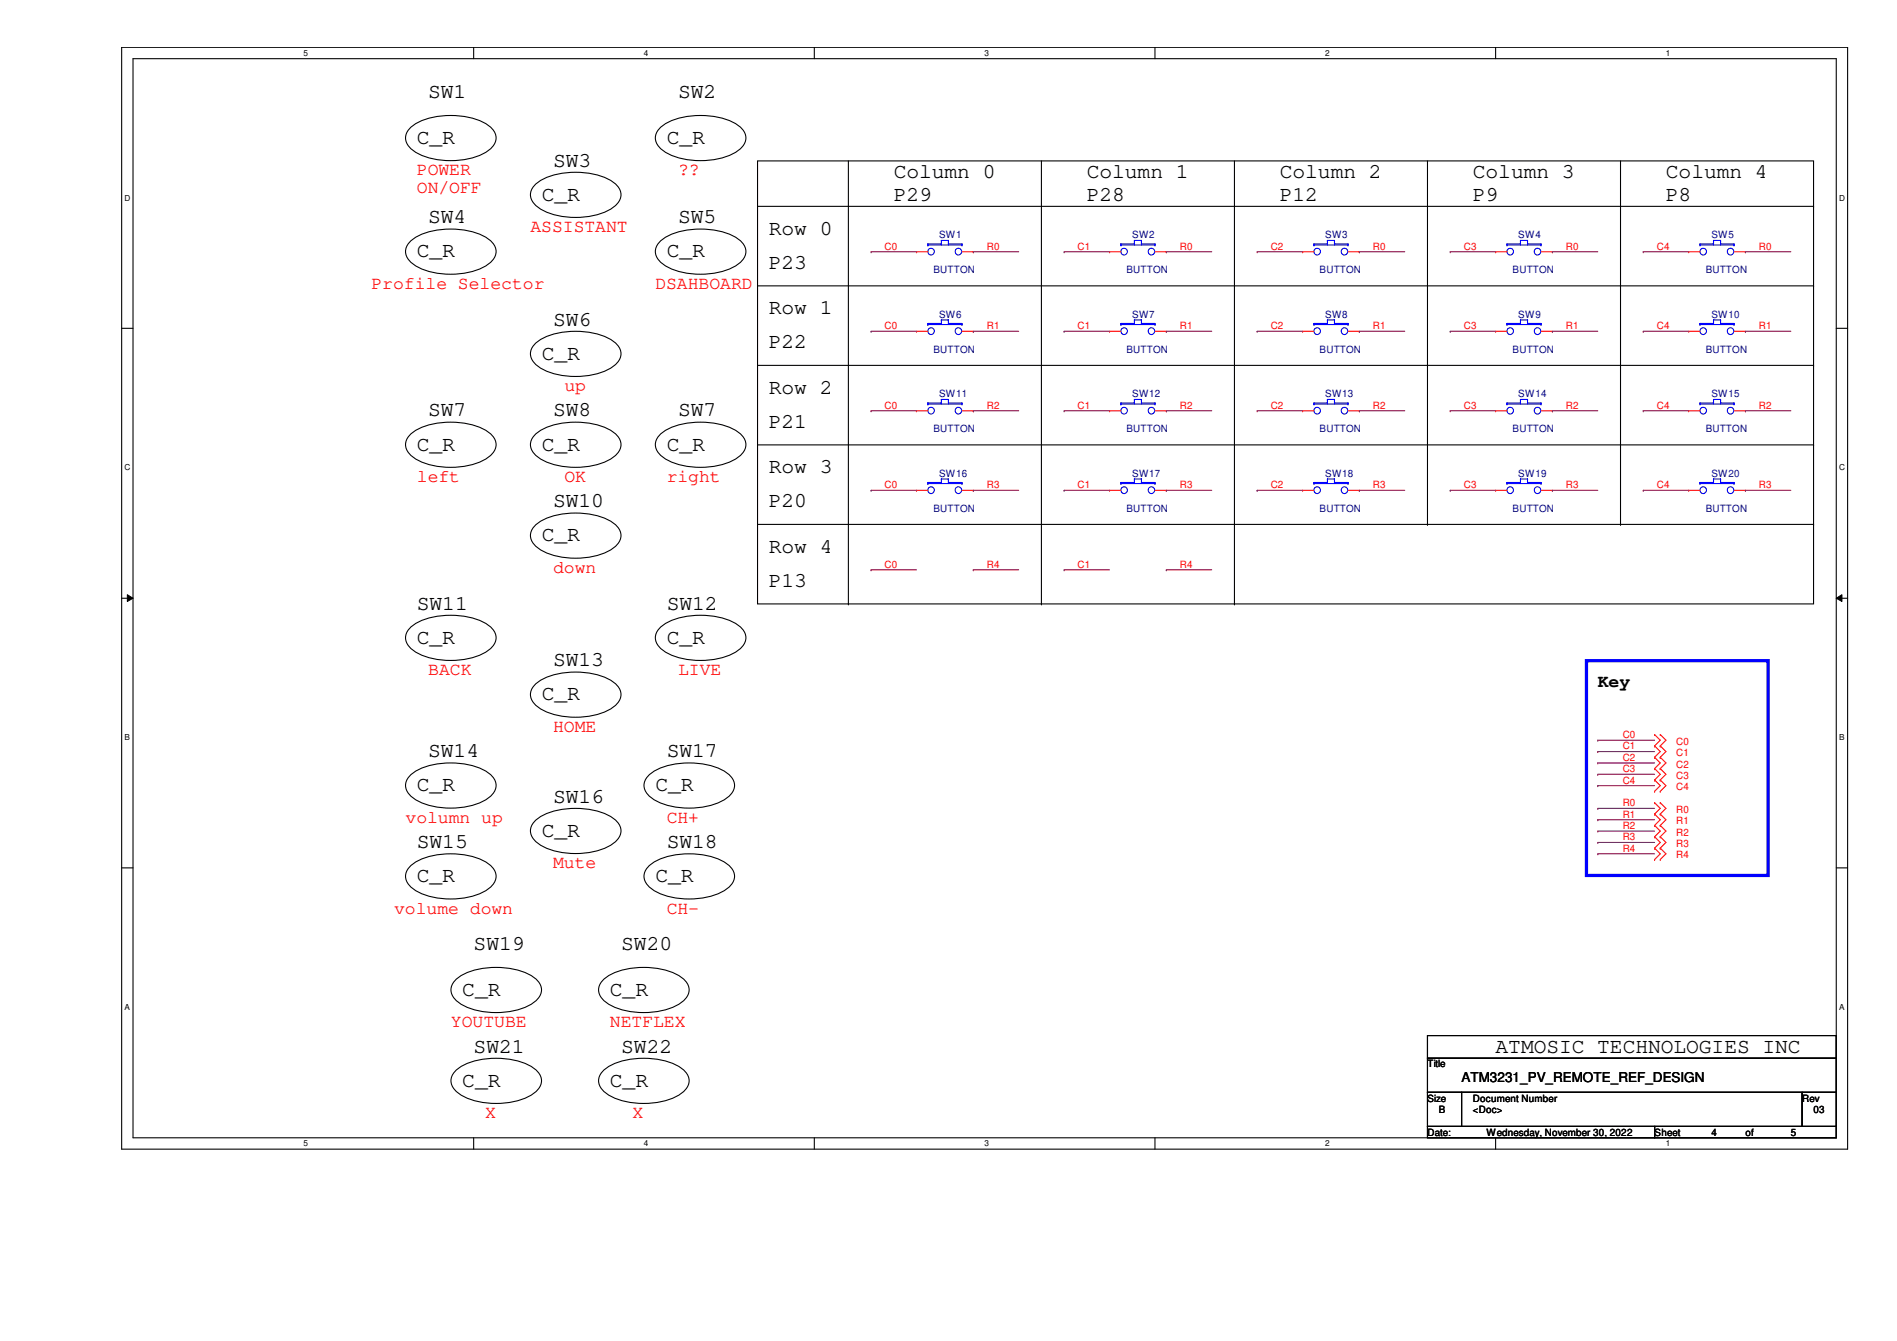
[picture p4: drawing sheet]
<svg xmlns="http://www.w3.org/2000/svg" width="297mm" height="210mm" viewBox="0 0 297 210" stroke-linecap="round" stroke-linejoin="round" font-family="sans-serif">
<path d="M19.1 7.4h270.2v172.5h-270.2zM20.8 9.2h266.7v168.9h-266.7z" fill="none" stroke="#000" stroke-width=".17"/>
<g fill="#fff">
<path d="M47.5 7.6h.7v1.4h-.7z"/>
<path d="M47.5 178.3h.7v1.4h-.7z"/>
</g>
<path d="M74.2 7.4v1.8M74.2 178.1v1.8" fill="none" stroke="#000" stroke-width=".17"/>
<g fill="#fff">
<path d="M100.8 7.6h.7v1.4h-.7z"/>
<path d="M100.8 178.3h.7v1.4h-.7z"/>
</g>
<path d="M127.5 7.4v1.8M127.5 178.1v1.8" fill="none" stroke="#000" stroke-width=".17"/>
<g fill="#fff">
<path d="M154.2 7.6h.7v1.4h-.7z"/>
<path d="M154.2 178.3h.7v1.4h-.7z"/>
</g>
<path d="M180.8 7.4v1.8M180.8 178.1v1.8" fill="none" stroke="#000" stroke-width=".17"/>
<g fill="#fff">
<path d="M207.5 7.6h.7v1.4h-.7z"/>
<path d="M207.5 178.3h.7v1.4h-.7z"/>
</g>
<path d="M234.2 7.4v1.8M234.2 178.1v1.8" fill="none" stroke="#000" stroke-width=".17"/>
<g fill="#fff">
<path d="M260.9 7.6h.6v1.4h-.6z"/>
<path d="M260.9 178.3h.6v1.4h-.6z"/>
<path d="M19.5 30.3h.9v1.4h-.9z"/>
<path d="M288 30.3h.9v1.4h-.9z"/>
<path d="M19.5 72.5h.9v1.4h-.9z"/>
<path d="M288 72.5h.9v1.4h-.9z"/>
</g>
<path d="M19.1 51.4h1.7M287.5 51.4h1.8" fill="none" stroke="#000" stroke-width=".17"/>
<g fill="#fff">
<path d="M19.5 114.7h.8v1.4h-.8z"/>
<path d="M288 114.7h.8v1.4h-.8z"/>
</g>
<path d="M19.1 93.6h1.7M287.5 93.6h1.8" fill="none" stroke="#000" stroke-width=".17"/>
<path d="M19.9 93.1l.9 .5-.9 .5zM287.5 93.6l.9-.5v1z" fill="#000"/>
<path d="M19.9 93.1l.9 .5-.9 .5zM287.5 93.6l.9-.5v1z" fill="none" stroke="#000" stroke-width=".16"/>
<g fill="#fff">
<path d="M19.5 156.9h.8v1.4h-.8z"/>
<path d="M288 156.9h.8v1.4h-.8z"/>
</g>
<g fill="none" stroke="#000" stroke-width=".17">
<path d="M64.3 20a10.2 10.2 0 0 1 7.4-1.9 8.7 8.7 0 0 1 5.2 1.9 2.06 2.06 0 0 1 0 3.2 10.3 10.3 0 0 1-7.5 1.9 8.6 8.6 0 0 1-5.1-1.9 2.07 2.07 0 0 1 0-3.2zM103.4 20a10.2 10.2 0 0 1 7.4-1.9 8.7 8.7 0 0 1 5.2 1.9 2.06 2.06 0 0 1 0 3.2 10.3 10.3 0 0 1-7.5 1.9 8.6 8.6 0 0 1-5.1-1.9 2.07 2.07 0 0 1 0-3.2zM64.3 37.8a10.2 10.2 0 0 1 7.4-1.9 8.7 8.7 0 0 1 5.2 1.9 2.06 2.06 0 0 1 0 3.2 10.3 10.3 0 0 1-7.5 1.9 8.6 8.6 0 0 1-5.1-1.9 2.07 2.07 0 0 1 0-3.2zM83.8 28.9a10.2 10.2 0 0 1 7.5-1.9 8.7 8.7 0 0 1 5.1 1.9 2.06 2.06 0 0 1 0 3.2 10.3 10.3 0 0 1-7.4 1.9 8.6 8.6 0 0 1-5.2-1.9 2.07 2.07 0 0 1 0-3.2zM103.4 37.8a10.2 10.2 0 0 1 7.4-1.9 8.7 8.7 0 0 1 5.2 1.9 2.06 2.06 0 0 1 0 3.2 10.3 10.3 0 0 1-7.5 1.9 8.6 8.6 0 0 1-5.1-1.9 2.07 2.07 0 0 1 0-3.2zM118.6 25.2h165.4v69.3h-165.4zM118.6 32.3h165.4M132.8 25.2v69.3M163.1 25.2v69.3M193.3 25.2v69.3M223.5 25.2v56.9M253.7 25.2v56.9"/>
<path d="M284 32.3h.1M83.8 53.8a10.2 10.2 0 0 1 7.5-1.9 8.7 8.7 0 0 1 5.1 1.9 2.06 2.06 0 0 1 0 3.2 10.3 10.3 0 0 1-7.4 1.9 8.6 8.6 0 0 1-5.2-1.9 2.07 2.07 0 0 1 0-3.2zM118.6 44.7h165.4M118.6 57.2h165.4M284 44.7h.1M284 57.2h.1M64.3 68a10.2 10.2 0 0 1 7.4-1.9 8.7 8.7 0 0 1 5.2 1.9 2.06 2.06 0 0 1 0 3.2 10.3 10.3 0 0 1-7.5 1.9 8.6 8.6 0 0 1-5.1-1.9 2.07 2.07 0 0 1 0-3.2zM83.8 68a10.2 10.2 0 0 1 7.5-1.9 8.7 8.7 0 0 1 5.1 1.9 2.06 2.06 0 0 1 0 3.2 10.3 10.3 0 0 1-7.4 1.9 8.6 8.6 0 0 1-5.2-1.9 2.07 2.07 0 0 1 0-3.2zM103.4 68a10.2 10.2 0 0 1 7.4-1.9 8.7 8.7 0 0 1 5.2 1.9 2.06 2.06 0 0 1 0 3.2 10.3 10.3 0 0 1-7.5 1.9 8.6 8.6 0 0 1-5.1-1.9 2.07 2.07 0 0 1 0-3.2zM118.6 69.6h165.4M284 69.6h.1M64.3 98.2a10.2 10.2 0 0 1 7.4-1.8 8.7 8.7 0 0 1 5.2 1.8 2.06 2.06 0 0 1 0 3.2 10.3 10.3 0 0 1-7.5 1.9 8.6 8.6 0 0 1-5.1-1.9 2.07 2.07 0 0 1 0-3.2z"/>
<path d="M83.8 82.2a10.2 10.2 0 0 1 7.5-1.8 8.7 8.7 0 0 1 5.1 1.8 2.06 2.06 0 0 1 0 3.2 10.3 10.3 0 0 1-7.4 1.9 8.6 8.6 0 0 1-5.2-1.9 2.07 2.07 0 0 1 0-3.2zM103.4 98.2a10.2 10.2 0 0 1 7.4-1.8 8.7 8.7 0 0 1 5.2 1.8 2.06 2.06 0 0 1 0 3.2 10.3 10.3 0 0 1-7.5 1.9 8.6 8.6 0 0 1-5.1-1.9 2.07 2.07 0 0 1 0-3.2zM118.6 82.1h165.4M132.8 94.5h.1M163.1 94.5h.1M193.3 94.5h.1M223.5 82.1h.1M253.7 82.1h.1M284 82.1h.1M83.8 107.1a10.2 10.2 0 0 1 7.5-1.9 8.7 8.7 0 0 1 5.1 1.9 2.06 2.06 0 0 1 0 3.2 10.3 10.3 0 0 1-7.4 1.9 8.6 8.6 0 0 1-5.2-1.9 2.07 2.07 0 0 1 0-3.2zM19.1 135.8h1.7M64.3 121.3a10.2 10.2 0 0 1 7.4-1.8 8.7 8.7 0 0 1 5.2 1.8 2.06 2.06 0 0 1 0 3.3 10.3 10.3 0 0 1-7.5 1.8 8.6 8.6 0 0 1-5.1-1.8 2.07 2.07 0 0 1 0-3.3z"/>
<path d="M64.3 135.5a10.2 10.2 0 0 1 7.4-1.8 8.7 8.7 0 0 1 5.2 1.8 2.06 2.06 0 0 1 0 3.3 10.3 10.3 0 0 1-7.5 1.9 8.6 8.6 0 0 1-5.1-1.9 2.07 2.07 0 0 1 0-3.3zM83.8 128.4a10.2 10.2 0 0 1 7.5-1.8 8.7 8.7 0 0 1 5.1 1.8 2.06 2.06 0 0 1 0 3.3 10.3 10.3 0 0 1-7.4 1.9 8.6 8.6 0 0 1-5.2-1.9 2.07 2.07 0 0 1 0-3.3zM101.6 121.3a10.2 10.2 0 0 1 7.5-1.8 8.7 8.7 0 0 1 5.1 1.8 2.06 2.06 0 0 1 0 3.3 10.3 10.3 0 0 1-7.4 1.8 8.6 8.6 0 0 1-5.2-1.8 2.07 2.07 0 0 1 0-3.3zM101.6 135.5a10.2 10.2 0 0 1 7.5-1.8 8.7 8.7 0 0 1 5.1 1.8 2.06 2.06 0 0 1 0 3.3 10.3 10.3 0 0 1-7.4 1.9 8.6 8.6 0 0 1-5.2-1.9 2.07 2.07 0 0 1 0-3.3zM287.5 135.8h1.8M71.4 153.3a10.2 10.2 0 0 1 7.4-1.8 8.7 8.7 0 0 1 5.2 1.8 2.06 2.06 0 0 1 0 3.3 10.3 10.3 0 0 1-7.5 1.8 8.6 8.6 0 0 1-5.1-1.8 2.07 2.07 0 0 1 0-3.3zM94.5 153.3a10.2 10.2 0 0 1 7.5-1.8 8.7 8.7 0 0 1 5.1 1.8 2.06 2.06 0 0 1 0 3.3 10.3 10.3 0 0 1-7.5 1.8 8.6 8.6 0 0 1-5.1-1.8 2.07 2.07 0 0 1 0-3.3zM71.4 167.5a10.2 10.2 0 0 1 7.4-1.8 8.7 8.7 0 0 1 5.2 1.8 2.06 2.06 0 0 1 0 3.3 10.3 10.3 0 0 1-7.5 1.9 8.6 8.6 0 0 1-5.1-1.9 2.07 2.07 0 0 1 0-3.3zM94.5 167.5a10.2 10.2 0 0 1 7.5-1.8 8.7 8.7 0 0 1 5.1 1.8 2.06 2.06 0 0 1 0 3.3 10.3 10.3 0 0 1-7.5 1.9 8.6 8.6 0 0 1-5.1-1.9 2.07 2.07 0 0 1 0-3.3zM223.5 162.1h64v3.6h-64zM223.5 165.6h64v5.4h-64zM223.5 171h5.4v5.3h-5.4z"/>
<path d="M223.5 176.3h35.6v1.8h-35.6zM228.9 171h53.3v5.3h-53.3zM259.1 176.3h28.4v1.8h-28.4zM282.2 171h5.3v5.3h-5.3z"/>
</g>
<path d="M248.4 103.4h28.5v33.6h-28.5z" fill="none" stroke="#00f" stroke-width=".51"/>
<g fill="none" stroke="#f00" stroke-width=".17">
<path d="M143.5 39.4h.1M143.5 39.4h1.8M150.6 39.4h1.8M152.4 39.4h.1M173.7 39.4h.1M173.7 39.4h1.8M180.8 39.4h1.8M182.6 39.4h.1M204 39.4h.1M204 39.4h1.7M211.1 39.4h1.8M212.9 39.4h.1"/>
<path d="M234.2 39.4h.1M234.2 39.4h1.8M241.3 39.4h1.8M243.1 39.4h.1M264.4 39.4h.1M264.4 39.4h1.8M271.5 39.4h1.8M273.3 39.4h.1M143.5 51.9h.1M143.5 51.9h1.8M150.6 51.9h1.8M152.4 51.9h.1"/>
<path d="M173.7 51.9h.1M173.7 51.9h1.8M180.8 51.9h1.8M182.6 51.9h.1M204 51.9h.1M204 51.9h1.7M211.1 51.9h1.8M212.9 51.9h.1M234.2 51.9h.1M234.2 51.9h1.8M241.3 51.9h1.8M243.1 51.9h.1"/>
<path d="M264.4 51.9h.1M264.4 51.9h1.8M271.5 51.9h1.8M273.3 51.9h.1M143.5 64.3h.1M143.5 76.7h.1M143.5 64.3h1.8M143.5 76.7h1.8M150.6 64.3h1.8M150.6 76.7h1.8M152.4 64.3h.1M152.4 76.7h.1"/>
<path d="M173.7 76.7h.1M173.7 64.3h.1M173.7 64.3h1.8M173.7 76.7h1.8M180.8 64.3h1.8M180.8 76.7h1.8M182.6 76.7h.1M182.6 64.3h.1M204 64.3h.1M204 76.7h.1M204 64.3h1.7M204 76.7h1.7"/>
<path d="M211.1 64.3h1.8M211.1 76.7h1.8M212.9 64.3h.1M212.9 76.7h.1M234.2 64.3h.1M234.2 76.7h.1M234.2 64.3h1.8M234.2 76.7h1.8M241.3 64.3h1.8M241.3 76.7h1.8M243.1 64.3h.1M243.1 76.7h.1"/>
<path d="M264.4 76.7h.1M264.4 64.3h.1M264.4 64.3h1.8M264.4 76.7h1.8M271.5 64.3h1.8M271.5 76.7h1.8M273.3 76.7h.1M273.3 64.3h.1M259.1 116.8h.1M259.1 118.5h.1M259.1 115h.1M259.1 116.8l.9 .8-.9 .9"/>
<path d="M259.1 118.5l.9 .9-.9 .9M259.1 115l.9 .9-.9 .9M260 116.8h.1M260 118.5h.1M260 115h.1M260 116.8l.9 .8-.9 .9M260 118.5l.9 .9-.9 .9M260 115l.9 .9-.9 .9M259.1 120.3h.1M259.1 122.1h.1M259.1 127.4h.1M259.1 129.2h.1"/>
<path d="M259.1 131h.1M259.1 132.8h.1M259.1 125.6h.1M259.1 123.9h.1M259.1 134.5h.1M259.1 120.3l.9 .9-.9 .9M259.1 127.4l.9 .9-.9 .9M259.1 129.2l.9 .9-.9 .9M259.1 131l.9 .9-.9 .9M259.1 125.6l.9 .9-.9 .9M259.1 122.1l.9 .9-.9 .9M259.1 132.8l.9 .8-.9 .9"/>
<path d="M260 120.3h.1M260 122.1h.1M260 127.4h.1M260 129.2h.1M260 131h.1M260 132.8h.1M260 125.6h.1M260 123.9h.1M260 134.5h.1M260 120.3l.9 .9-.9 .9M260 127.4l.9 .9-.9 .9M260 129.2l.9 .9-.9 .9"/>
<path d="M260 131l.9 .9-.9 .9M260 125.6l.9 .9-.9 .9M260 122.1l.9 .9-.9 .9M260 132.8l.9 .8-.9 .9"/>
</g>
<g fill="none" stroke="#00f" stroke-width=".17">
<path d="M145.3 38.2h.1M145.3 38.4h.1M145.3 38.2v.2M145.3 38.4h5.3M145.3 38.2h2.1M147.4 37.6h.1M147.4 38.2h.1M147.4 37.6v.6M147.4 37.6h1.1M148.5 38.2h.1M148.5 37.6h.1M148.5 37.6v.6"/>
<path d="M148.5 38.2h2.1M150.6 38.4h.1M150.6 38.2h.1M150.6 38.2v.2M175.5 38.2h.1M175.5 38.4h.1M175.5 38.2v.2M175.5 38.4h5.3M175.5 38.2h2.1M177.6 37.6h.1M177.6 38.2h.1M177.6 37.6v.6"/>
<path d="M177.6 37.6h1.1M178.7 38.2h.1M178.7 37.6h.1M178.7 37.6v.6M178.7 38.2h2.1M180.8 38.4h.1M180.8 38.2h.1M180.8 38.2v.2M205.7 38.2h.1M205.7 38.4h.1M205.7 38.2v.2M205.7 38.4h5.4"/>
<path d="M205.7 38.2h2.2M207.9 37.6h.1M207.9 38.2h.1M207.9 37.6v.6M207.9 37.6h1.1M209 38.2h.1M209 37.6h.1M209 37.6v.6M209 38.2h2.1M211.1 38.4h.1M211.1 38.2h.1M211.1 38.2v.2"/>
<path d="M236 38.2h.1M236 38.4h.1M236 38.2v.2M236 38.4h5.3M236 38.2h2.1M238.1 37.6h.1M238.1 38.2h.1M238.1 37.6v.6M238.1 37.6h1.1M239.2 38.2h.1M239.2 37.6h.1M239.2 37.6v.6"/>
<path d="M239.2 38.2h2.1M241.3 38.4h.1M241.3 38.2h.1M241.3 38.2v.2M266.2 38.2h.1M266.2 38.4h.1M266.2 38.4h5.3M266.2 38.2h2.1M266.2 38.2v.2M268.3 37.6h.1M268.3 38.2h.1M268.3 37.6h1.1"/>
<path d="M268.3 37.6v.6M269.4 38.2h.1M269.4 37.6h.1M269.4 38.2h2.1M269.4 37.6v.6M271.5 38.4h.1M271.5 38.2h.1M271.5 38.2v.2M145.3 50.6h.1M145.3 50.8h.1M145.3 50.8h5.3M145.3 50.6h2.1"/>
<path d="M145.3 50.6v.2M147.4 50.1h.1M147.4 50.6h.1M147.4 50.1h1.1M147.4 50.1v.5M148.5 50.6h.1M148.5 50.1h.1M148.5 50.6h2.1M148.5 50.1v.5M150.6 50.8h.1M150.6 50.6h.1M150.6 50.6v.2"/>
<path d="M175.5 50.6h.1M175.5 50.8h.1M175.5 50.6v.2M175.5 50.8h5.3M175.5 50.6h2.1M177.6 50.1h.1M177.6 50.6h.1M177.6 50.1v.5M177.6 50.1h1.1M178.7 50.6h.1M178.7 50.1h.1M178.7 50.1v.5"/>
<path d="M178.7 50.6h2.1M180.8 50.8h.1M180.8 50.6h.1M180.8 50.6v.2M205.7 50.6h.1M205.7 50.8h.1M205.7 50.8h5.4M205.7 50.6h2.2M205.7 50.6v.2M207.9 50.1h.1M207.9 50.6h.1M207.9 50.1h1.1"/>
<path d="M207.9 50.1v.5M209 50.6h.1M209 50.1h.1M209 50.6h2.1M209 50.1v.5M211.1 50.8h.1M211.1 50.6h.1M211.1 50.6v.2M236 50.6h.1M236 50.8h.1M236 50.6v.2M236 50.8h5.3"/>
<path d="M236 50.6h2.1M238.1 50.1h.1M238.1 50.6h.1M238.1 50.1v.5M238.1 50.1h1.1M239.2 50.6h.1M239.2 50.1h.1M239.2 50.1v.5M239.2 50.6h2.1M241.3 50.8h.1M241.3 50.6h.1M241.3 50.6v.2"/>
<path d="M266.2 50.6h.1M266.2 50.8h.1M266.2 50.8h5.3M266.2 50.6h2.1M266.2 50.6v.2M268.3 50.1h.1M268.3 50.6h.1M268.3 50.1h1.1M268.3 50.1v.5M269.4 50.6h.1M269.4 50.1h.1M269.4 50.6h2.1"/>
<path d="M269.4 50.1v.5M271.5 50.8h.1M271.5 50.6h.1M271.5 50.6v.2M145.3 63.1h.1M145.3 63.2h.1M145.3 75.5h.1M145.3 75.7h.1M145.3 63.2h5.3M145.3 63.1h2.1M145.3 75.7h5.3M145.3 75.5h2.1"/>
<path d="M145.3 63.1v.1M145.3 75.5v.2M147.4 62.5h.1M147.4 63.1h.1M147.4 75h.1M147.4 75.5h.1M147.4 62.5h1.1M147.4 75h1.1M147.4 62.5v.6M147.4 75v.5M148.5 63.1h.1M148.5 62.5h.1"/>
<path d="M148.5 75.5h.1M148.5 75h.1M148.5 63.1h2.1M148.5 75.5h2.1M148.5 62.5v.6M148.5 75v.5M150.6 63.2h.1M150.6 63.1h.1M150.6 75.7h.1M150.6 75.5h.1M150.6 63.1v.1M150.6 75.5v.2"/>
<path d="M175.5 75.5h.1M175.5 75.7h.1M175.5 63.1h.1M175.5 63.2h.1M175.5 63.2h5.3M175.5 63.1h2.1M175.5 75.7h5.3M175.5 75.5h2.1M175.5 63.1v.1M175.5 75.5v.2M177.6 75h.1M177.6 75.5h.1"/>
<path d="M177.6 62.5h.1M177.6 63.1h.1M177.6 62.5h1.1M177.6 75h1.1M177.6 62.5v.6M177.6 75v.5M178.7 75.5h.1M178.7 75h.1M178.7 63.1h.1M178.7 62.5h.1M178.7 63.1h2.1M178.7 75.5h2.1"/>
<path d="M178.7 62.5v.6M178.7 75v.5M180.8 75.7h.1M180.8 75.5h.1M180.8 63.2h.1M180.8 63.1h.1M180.8 63.1v.1M180.8 75.5v.2M205.7 63.1h.1M205.7 63.2h.1M205.7 75.5h.1M205.7 75.7h.1"/>
<path d="M205.7 63.2h5.4M205.7 63.1h2.2M205.7 75.7h5.4M205.7 75.5h2.2M205.7 63.1v.1M205.7 75.5v.2M207.9 62.5h.1M207.9 63.1h.1M207.9 75h.1M207.9 75.5h.1M207.9 62.5h1.1M207.9 75h1.1"/>
<path d="M207.9 62.5v.6M207.9 75v.5M209 63.1h.1M209 62.5h.1M209 75.5h.1M209 75h.1M209 63.1h2.1M209 75.5h2.1M209 62.5v.6M209 75v.5M211.1 63.2h.1M211.1 63.1h.1"/>
<path d="M211.1 75.7h.1M211.1 75.5h.1M211.1 63.1v.1M211.1 75.5v.2M236 63.1h.1M236 63.2h.1M236 75.5h.1M236 75.7h.1M236 63.2h5.3M236 63.1h2.1M236 63.1v.1M236 75.5v.2"/>
<path d="M236 75.7h5.3M236 75.5h2.1M238.1 62.5h.1M238.1 63.1h.1M238.1 75h.1M238.1 75.5h.1M238.1 62.5h1.1M238.1 62.5v.6M238.1 75v.5M238.1 75h1.1M239.2 63.1h.1M239.2 62.5h.1"/>
<path d="M239.2 75.5h.1M239.2 75h.1M239.2 63.1h2.1M239.2 62.5v.6M239.2 75v.5M239.2 75.5h2.1M241.3 63.2h.1M241.3 63.1h.1M241.3 75.7h.1M241.3 75.5h.1M241.3 63.1v.1M241.3 75.5v.2"/>
<path d="M266.2 75.5h.1M266.2 75.7h.1M266.2 63.1h.1M266.2 63.2h.1M266.2 63.2h5.3M266.2 63.1h2.1M266.2 75.7h5.3M266.2 75.5h2.1M266.2 63.1v.1M266.2 75.5v.2M268.3 75h.1M268.3 75.5h.1"/>
<path d="M268.3 62.5h.1M268.3 63.1h.1M268.3 62.5h1.1M268.3 75h1.1M268.3 62.5v.6M268.3 75v.5M269.4 75.5h.1M269.4 75h.1M269.4 63.1h.1M269.4 62.5h.1M269.4 63.1h2.1M269.4 75.5h2.1"/>
<path d="M269.4 62.5v.6M269.4 75v.5M271.5 75.7h.1M271.5 75.5h.1M271.5 63.2h.1M271.5 63.1h.1M271.5 63.1v.1M271.5 75.5v.2"/>
<circle cx="145.8" cy="39.4" r=".52"/>
<circle cx="150.1" cy="39.4" r=".52"/>
<circle cx="176" cy="39.4" r=".52"/>
<circle cx="180.3" cy="39.4" r=".52"/>
<circle cx="206.2" cy="39.4" r=".52"/>
<circle cx="210.5" cy="39.4" r=".52"/>
<circle cx="236.5" cy="39.4" r=".52"/>
<circle cx="240.7" cy="39.4" r=".52"/>
<circle cx="266.7" cy="39.4" r=".52"/>
<circle cx="271" cy="39.4" r=".52"/>
<circle cx="145.8" cy="51.8" r=".52"/>
<circle cx="150.1" cy="51.8" r=".52"/>
<circle cx="176" cy="51.8" r=".52"/>
<circle cx="180.3" cy="51.8" r=".52"/>
<circle cx="206.2" cy="51.8" r=".52"/>
<circle cx="210.5" cy="51.8" r=".52"/>
<circle cx="236.5" cy="51.8" r=".52"/>
<circle cx="240.7" cy="51.8" r=".52"/>
<circle cx="266.7" cy="51.8" r=".52"/>
<circle cx="271" cy="51.8" r=".52"/>
<circle cx="145.8" cy="64.3" r=".52"/>
<circle cx="145.8" cy="76.7" r=".52"/>
<circle cx="150.1" cy="64.3" r=".52"/>
<circle cx="150.1" cy="76.7" r=".52"/>
<circle cx="176" cy="64.3" r=".52"/>
<circle cx="176" cy="76.7" r=".52"/>
<circle cx="180.3" cy="64.3" r=".52"/>
<circle cx="180.3" cy="76.7" r=".52"/>
<circle cx="206.2" cy="64.3" r=".52"/>
<circle cx="206.2" cy="76.7" r=".52"/>
<circle cx="210.5" cy="64.3" r=".52"/>
<circle cx="210.5" cy="76.7" r=".52"/>
<circle cx="236.5" cy="64.3" r=".52"/>
<circle cx="236.5" cy="76.7" r=".52"/>
<circle cx="240.7" cy="64.3" r=".52"/>
<circle cx="240.7" cy="76.7" r=".52"/>
<circle cx="266.7" cy="64.3" r=".52"/>
<circle cx="266.7" cy="76.7" r=".52"/>
<circle cx="271" cy="64.3" r=".52"/>
<circle cx="271" cy="76.7" r=".52"/>
</g>
<g fill="none" stroke="#800040" stroke-width=".17">
<path d="M136.4 39.4h.1M136.4 39.4h7.1M152.4 39.4h.1M152.4 39.4h7.1M166.6 39.4h.1M166.6 39.4h7.1M182.6 39.4h.1M182.6 39.4h7.1M196.9 39.4h.1M196.9 39.4h7.1M212.9 39.4h.1M212.9 39.4h7.1"/>
<path d="M227.1 39.4h.1M227.1 39.4h7.1M243.1 39.4h.1M243.1 39.4h7.1M257.3 39.4h.1M257.3 39.4h7.1M273.3 39.4h.1M273.3 39.4h7.1M136.4 51.9h.1M136.4 51.9h7.1M152.4 51.9h.1M152.4 51.9h7.1"/>
<path d="M166.6 51.9h.1M166.6 51.9h7.1M182.6 51.9h.1M182.6 51.9h7.1M196.9 51.9h.1M196.9 51.9h7.1M212.9 51.9h.1M212.9 51.9h7.1M227.1 51.9h.1M227.1 51.9h7.1M243.1 51.9h.1M243.1 51.9h7.1"/>
<path d="M257.3 51.9h.1M257.3 51.9h7.1M273.3 51.9h.1M273.3 51.9h7.1M136.4 64.3h.1M136.4 76.7h.1M136.4 64.3h7.1M136.4 76.7h7.1M152.4 64.3h.1M152.4 76.7h.1M152.4 64.3h7.1M152.4 76.7h7.1"/>
<path d="M166.6 64.3h.1M166.6 76.7h.1M166.6 64.3h7.1M166.6 76.7h7.1M182.6 64.3h.1M182.6 76.7h.1M182.6 64.3h7.1M182.6 76.7h7.1M196.9 64.3h.1M196.9 76.7h.1M196.9 64.3h7.1M196.9 76.7h7.1"/>
<path d="M212.9 64.3h.1M212.9 76.7h.1M212.9 64.3h7.1M212.9 76.7h7.1M227.1 76.7h.1M227.1 64.3h.1M227.1 64.3h7.1M227.1 76.7h7.1M243.1 76.7h.1M243.1 64.3h.1M243.1 64.3h7.1M243.1 76.7h7.1"/>
<path d="M257.3 64.3h.1M257.3 76.7h.1M257.3 64.3h7.1M257.3 76.7h7.1M273.3 64.3h.1M273.3 76.7h.1M273.3 64.3h7.1M273.3 76.7h7.1M136.4 89.2h.1M136.4 89.2h7.1M152.4 89.2h.1M152.4 89.2h7.1"/>
<path d="M166.6 89.2h.1M166.6 89.2h7.1M182.6 89.2h.1M182.6 89.2h7.1M250.2 117.6h.1M250.2 119.4h.1M250.2 115.9h.1M250.2 117.6h8.9M250.2 119.4h8.9M250.2 115.9h8.9M250.2 121.2h.1M250.2 128.3h.1"/>
<path d="M250.2 130.1h.1M250.2 131.9h.1M250.2 126.5h.1M250.2 123h.1M250.2 133.6h.1M250.2 121.2h8.9M250.2 128.3h8.9M250.2 130.1h8.9M250.2 131.9h8.9M250.2 126.5h8.9M250.2 123h8.9M250.2 133.6h8.9"/>
</g>
<g font-size="3.3">
<text x="67.1" y="15.4">SW1</text>
<text x="106.2" y="15.4">SW2</text>
<text x="65.3" y="22.5">C_R</text>
<text x="104.4" y="22.5">C_R</text>
<text x="86.6" y="26.1">SW3</text>
<text x="140" y="27.9">Column 0</text>
<text x="170.2" y="27.9">Column 1</text>
<text x="200.4" y="27.9">Column 2</text>
<text x="230.6" y="27.9">Column 3</text>
<text x="260.9" y="27.9">Column 4</text>
<text x="67.1" y="35">SW4</text>
<text x="84.8" y="31.4">C_R</text>
<text x="106.2" y="35">SW5</text>
<text x="140" y="31.4">P29</text>
<text x="170.2" y="31.4">P28</text>
<text x="200.4" y="31.4">P12</text>
<text x="230.6" y="31.4">P9</text>
<text x="260.9" y="31.4">P8</text>
<text x="65.3" y="40.3">C_R</text>
<text x="104.4" y="40.3">C_R</text>
<text x="120.4" y="36.7">Row 0</text>
<text x="120.4" y="42.1">P23</text>
<text x="86.6" y="51">SW6</text>
<text x="120.4" y="49.2">Row 1</text>
<text x="84.8" y="56.3">C_R</text>
<text x="120.4" y="54.5">P22</text>
<text x="67.1" y="65.2">SW7</text>
<text x="86.6" y="65.2">SW8</text>
<text x="106.2" y="65.2">SW7</text>
<text x="120.4" y="61.6">Row 2</text>
<text x="65.3" y="70.5">C_R</text>
<text x="84.8" y="70.5">C_R</text>
<text x="104.4" y="70.5">C_R</text>
<text x="120.4" y="67">P21</text>
<text x="120.4" y="74.1">Row 3</text>
<text x="86.6" y="79.4">SW10</text>
<text x="120.4" y="79.4">P20</text>
<text x="84.8" y="84.8">C_R</text>
<text x="120.4" y="86.5">Row 4</text>
<text x="65.3" y="95.4">SW11</text>
<text x="104.4" y="95.4">SW12</text>
<text x="120.4" y="91.9">P13</text>
<text x="65.3" y="100.8">C_R</text>
<text x="104.4" y="100.8">C_R</text>
<text x="86.6" y="104.3">SW13</text>
<text x="84.8" y="109.6">C_R</text>
<text x="67.1" y="118.5">SW14</text>
<text x="104.4" y="118.5">SW17</text>
<text x="65.3" y="123.9">C_R</text>
<text x="86.6" y="125.6">SW16</text>
<text x="102.6" y="123.9">C_R</text>
<text x="84.8" y="131">C_R</text>
<text x="65.3" y="132.8">SW15</text>
<text x="104.4" y="132.8">SW18</text>
<text x="65.3" y="138.1">C_R</text>
<text x="102.6" y="138.1">C_R</text>
<text x="74.2" y="148.8">SW19</text>
<text x="97.3" y="148.8">SW20</text>
<text x="72.4" y="155.9">C_R</text>
<text x="95.5" y="155.9">C_R</text>
<text x="74.2" y="164.8">SW21</text>
<text x="97.3" y="164.8">SW22</text>
<text x="234.2" y="164.8">ATMOSIC TECHNOLOGIES INC</text>
<text x="72.4" y="170.1">C_R</text>
<text x="95.5" y="170.1">C_R</text>
</g>
<g font-size="2.8" fill="#f00">
<text x="65.3" y="27.4">POWER</text>
<text x="106.2" y="27.4">??</text>
<text x="65.3" y="30.3">ON/OFF</text>
<text x="83.1" y="36.3">ASSISTANT</text>
<text x="58.2" y="45.2">Profile Selector</text>
<text x="102.6" y="45.2">DSAHBOARD</text>
<text x="88.4" y="61.2">up</text>
<text x="65.3" y="75.4">left</text>
<text x="88.4" y="75.4">OK</text>
<text x="104.4" y="75.4">right</text>
<text x="86.6" y="89.7">down</text>
<text x="67.1" y="105.7">BACK</text>
<text x="106.2" y="105.7">LIVE</text>
<text x="86.6" y="114.6">HOME</text>
<text x="63.5" y="128.8">volumn up</text>
<text x="104.4" y="128.8">CH+</text>
<text x="86.6" y="135.9">Mute</text>
<text x="61.7" y="143">volume down</text>
<text x="104.4" y="143">CH-</text>
<text x="70.6" y="160.8">YOUTUBE</text>
<text x="95.5" y="160.8">NETFLEX</text>
<text x="75.9" y="175">X</text>
<text x="99.1" y="175">X</text>
</g>
<text font-size="2.8" x="250.2" y="107.6">Key</text>
<text font-size="2.1" x="228.9" y="169.4">ATM3231_PV_REMOTE_REF_DESIGN</text>
<g font-size="1.6" fill="#f00">
<text x="138.5" y="39.1">C0</text>
<text x="154.5" y="39.1">R0</text>
<text x="168.7" y="39.1">C1</text>
<text x="184.7" y="39.1">R0</text>
<text x="199" y="39.1">C2</text>
<text x="215" y="39.1">R0</text>
<text x="229.2" y="39.1">C3</text>
<text x="245.2" y="39.1">R0</text>
<text x="259.4" y="39.1">C4</text>
<text x="275.4" y="39.1">R0</text>
<text x="138.5" y="51.5">C0</text>
<text x="154.5" y="51.5">R1</text>
<text x="168.7" y="51.5">C1</text>
<text x="184.7" y="51.5">R1</text>
<text x="199" y="51.5">C2</text>
<text x="215" y="51.5">R1</text>
<text x="229.2" y="51.5">C3</text>
<text x="245.2" y="51.5">R1</text>
<text x="259.4" y="51.5">C4</text>
<text x="275.4" y="51.5">R1</text>
<text x="138.5" y="64">C0</text>
<text x="154.5" y="64">R2</text>
<text x="168.7" y="64">C1</text>
<text x="184.7" y="64">R2</text>
<text x="199" y="64">C2</text>
<text x="215" y="64">R2</text>
<text x="229.2" y="64">C3</text>
<text x="245.2" y="64">R2</text>
<text x="259.4" y="64">C4</text>
<text x="275.4" y="64">R2</text>
<text x="138.5" y="76.4">C0</text>
<text x="154.5" y="76.4">R3</text>
<text x="168.7" y="76.4">C1</text>
<text x="184.7" y="76.4">R3</text>
<text x="199" y="76.4">C2</text>
<text x="215" y="76.4">R3</text>
<text x="229.2" y="76.4">C3</text>
<text x="245.2" y="76.4">R3</text>
<text x="259.4" y="76.4">C4</text>
<text x="275.4" y="76.4">R3</text>
<text x="138.5" y="88.9">C0</text>
<text x="154.5" y="88.9">R4</text>
<text x="168.7" y="88.9">C1</text>
<text x="184.7" y="88.9">R4</text>
<text x="254.1" y="117.3">C1</text>
<text x="254.1" y="119.1">C2</text>
<text x="254.1" y="115.5">C0</text>
<text x="262.5" y="118.4">C1</text>
<text x="262.5" y="116.6">C0</text>
<text x="254.1" y="120.9">C3</text>
<text x="254.1" y="122.6">C4</text>
<text x="262.5" y="120.1">C2</text>
<text x="262.5" y="121.9">C3</text>
<text x="262.5" y="123.7">C4</text>
<text x="254.1" y="128">R1</text>
<text x="254.1" y="129.8">R2</text>
<text x="254.1" y="131.5">R3</text>
<text x="254.1" y="126.2">R0</text>
<text x="262.5" y="129">R1</text>
<text x="262.5" y="130.8">R2</text>
<text x="262.5" y="127.3">R0</text>
<text x="254.1" y="133.3">R4</text>
<text x="262.5" y="132.6">R3</text>
<text x="262.5" y="134.4">R4</text>
</g>
<g font-size="1.6" fill="#000080">
<text x="147.1" y="37.3">SW1</text>
<text x="177.3" y="37.3">SW2</text>
<text x="207.5" y="37.3">SW3</text>
<text x="237.7" y="37.3">SW4</text>
<text x="268" y="37.3">SW5</text>
<text x="146.2" y="42.8">BUTTON</text>
<text x="176.4" y="42.8">BUTTON</text>
<text x="206.6" y="42.8">BUTTON</text>
<text x="236.9" y="42.8">BUTTON</text>
<text x="267.1" y="42.8">BUTTON</text>
<text x="147.1" y="49.7">SW6</text>
<text x="177.3" y="49.7">SW7</text>
<text x="207.5" y="49.7">SW8</text>
<text x="237.7" y="49.7">SW9</text>
<text x="268" y="49.7">SW10</text>
<text x="146.2" y="55.2">BUTTON</text>
<text x="176.4" y="55.2">BUTTON</text>
<text x="206.6" y="55.2">BUTTON</text>
<text x="236.9" y="55.2">BUTTON</text>
<text x="267.1" y="55.2">BUTTON</text>
<text x="147.1" y="62.2">SW11</text>
<text x="177.3" y="62.2">SW12</text>
<text x="207.5" y="62.2">SW13</text>
<text x="237.7" y="62.2">SW14</text>
<text x="268" y="62.2">SW15</text>
<text x="146.2" y="67.7">BUTTON</text>
<text x="176.4" y="67.7">BUTTON</text>
<text x="206.6" y="67.7">BUTTON</text>
<text x="236.9" y="67.7">BUTTON</text>
<text x="267.1" y="67.7">BUTTON</text>
<text x="147.1" y="74.6">SW16</text>
<text x="177.3" y="74.6">SW17</text>
<text x="207.5" y="74.6">SW18</text>
<text x="237.7" y="74.6">SW19</text>
<text x="268" y="74.6">SW20</text>
<text x="146.2" y="80.1">BUTTON</text>
<text x="176.4" y="80.1">BUTTON</text>
<text x="206.6" y="80.1">BUTTON</text>
<text x="236.9" y="80.1">BUTTON</text>
<text x="267.1" y="80.1">BUTTON</text>
</g>
<g font-size="1.6">
<text x="223.5" y="167.1">Title</text>
<text x="223.5" y="172.4">Size</text>
<text x="230.6" y="172.4">Document Number</text>
<text x="282.2" y="172.4">Rev</text>
<text x="223.5" y="177.8">Date:</text>
<text x="225.3" y="174.2">B</text>
<text x="230.6" y="174.2">&lt;Doc&gt;</text>
<text x="232.7" y="177.8">Wednesday, November 30, 2022</text>
<text x="259.1" y="177.8">Sheet</text>
<text x="268" y="177.8">4</text>
<text x="273.3" y="177.8">of</text>
<text x="280.4" y="177.8">5</text>
<text x="284" y="174.2">03</text>
</g>
<g font-size="1.3">
<text x="47.5" y="8.7">5</text>
<text x="100.8" y="8.7">4</text>
<text x="154.2" y="8.7">3</text>
<text x="207.5" y="8.7">2</text>
<text x="260.9" y="8.7">1</text>
<text x="19.5" y="31.4">D</text>
<text x="288" y="31.4">D</text>
<text x="19.5" y="73.6">C</text>
<text x="288" y="73.6">C</text>
<text x="19.5" y="115.9">B</text>
<text x="288" y="115.9">B</text>
<text x="19.5" y="158.1">A</text>
<text x="288" y="158.1">A</text>
<text x="47.5" y="179.4">5</text>
<text x="100.8" y="179.4">4</text>
<text x="154.2" y="179.4">3</text>
<text x="207.5" y="179.4">2</text>
<text x="260.9" y="179.4">1</text>
</g>
</svg>
